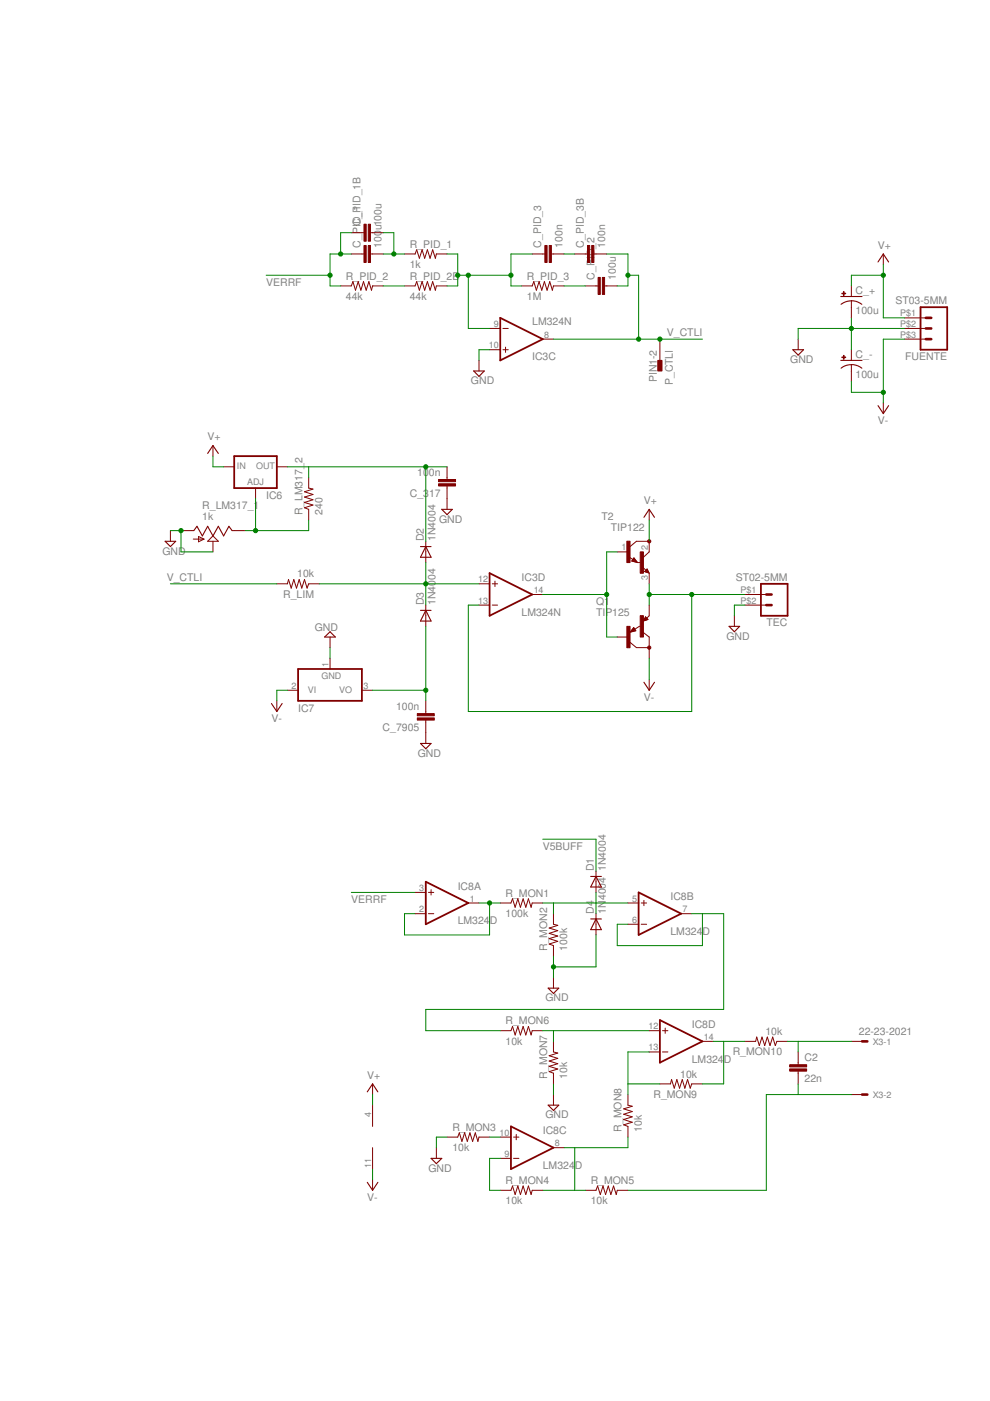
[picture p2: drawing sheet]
<svg xmlns="http://www.w3.org/2000/svg" width="210mm" height="297mm" viewBox="0 0 210 297" stroke-linecap="round" stroke-linejoin="round" font-family="sans-serif">
<g fill="none" stroke="#800000" stroke-width=".23">
<path d="M186.2 55.5l1.1-1.7 1.1 1.7M100.4 78.7h2.3l-1.1 1.1zM168.1 74.1h2.3l-1.2 1.2zM178.3 76.4h4.5M178.3 62.9h4.5M178.3 64.5a3.6 3.6 0 0 1 4.4 0M180.5 77.3l1.4 .3 .8 .5M180.5 77.3l-1.4 .3-.8 .5M44 96.1l1.1-1.6 1.2 1.6M186.2 86l1.1 1.7 1.1-1.7M35 114.8h2.3l-1.2 1.1zM41.1 112.5l.7-.9 1.1 2 1.1-2 1.1 2 1.2-2 1.1 2 1.1-2 .7 .9"/>
<path d="M89.2 115.9h2.2M90.3 115.9l1.1 2.3h-2.2zM93.7 108h2.2l-1.1 1.1zM134.4 118.7l.4 .3-.6-.2M136.5 109.7l1.1-1.7 1.2 1.7M68.8 135.1l1.2-1.2 1.1 1.2zM89.2 129.4h2.2M90.3 129.4l1.1 2.3h-2.2zM134.4 133.5l-.5 .3 .7-.2M136.9 131l.3 .3-.4 .1 .2-.2M137.2 120.8l-.3 .4 .4 .1-.2-.2M154.6 132.8h2.2l-1.1 1.1z"/>
<path d="M57.6 149.2l1.1 1.7 1.1-1.7M89.2 157.6h2.2l-1.1 1.1zM136.5 144.7l1.1 1.6 1.2-1.6M125.2 185.8h2.3M125.2 194.8h2.3M126.4 185.8l1.1 2.3h-2.3zM126.4 194.8l1.1 2.3h-2.3zM116.2 209.5h2.3l-1.2 1.1zM77.9 231.5l1.1-1.7 1.1 1.7M116.2 234.3h2.3l-1.2 1.1zM77.9 250.7l1.1 1.7 1.1-1.7M91.4 245.6h2.3l-1.2 1.1z"/>
</g>
<g fill="none" stroke="#800000" stroke-width=".21">
<path d="M74.5 53.8h2.7M74.5 49.3h2.7M78.5 53.8h2.8M78.5 49.3h2.8M85.8 53.8h2.2l.3-.8 .6 1.8 .6-1.8 .5 1.8 .6-1.8 .6 1.8 .5-1.8 .6 1.8 .2-1h2.3M112.8 53.8h2.7M116.9 53.8h2.7M121.9 53.8h2.7M125.9 53.8h2.7M187.3 53.8v2.3M72.2 60.6h2.3l.3-.9 .6 1.8 .5-1.8 .6 1.8 .6-1.8 .5 1.8 .6-1.8 .6 1.8 .2-.9h2.3M85.8 60.6h2.2l.3-.9 .6 1.8 .6-1.8 .5 1.8 .6-1.8 .6 1.8 .5-1.8 .6 1.8 .2-.9h2.3"/>
<path d="M101.6 76.4v2.3M103.8 74.1h2.3M103.8 69.6h2.3M106.6 74.1h1.2M106.6 69.6h1.2M107.2 73.6v1.1M110.6 60.6h2.2l.4-.9 .5 1.8 .6-1.8 .6 1.8 .5-1.8 .6 1.8 .6-1.8 .5 1.8 .2-.9h2.3M115.1 71.9h2.2M124.1 60.6h2.7M128.2 60.6h2.7M139.9 71.9v4.5M169.2 71.9v2.2"/>
<path d="M180.5 60.6v2.3M180.5 63.8v3.6M180.5 74.1v2.3M180.5 77.3v3.6M191.8 69.6h4.5M191.8 71.9h4.5M191.8 67.4h4.5M45.1 94.5v2.2M47.4 99h2.3M58.7 99h2.2M94.8 99v2.7M187.3 85.4v2.3"/>
<path d="M36.1 112.5v2.3M38.4 112.5h2.7M41 114.3h2.2M42.1 113.7l1.1 .6-1.1 .6zM45.1 113.6l1.2 1.2h-2.3zM45.1 114.8v2.2M49.2 112.5h2.7M54.2 103.5v2.2M65.4 101.2v2.3l1 .2-1.8 .6 1.8 .5-1.8 .6 1.8 .6-1.8 .5 1.8 .6-1.8 .6 .8 .3v2.3M90.3 114.8v4.5M94.8 103v5M130.9 117h2.2"/>
<path d="M133.3 118.1l.9 .5M133.6 115.9l1.3-1.1h2.7v2.2l-1.2 1.2M134.2 118.8l.2-.3 .5 .7-.9-.3 .4-.5 .7 .8M134.4 118.3l.8 1-1.3-.3zM135.2 119.3h.5M137.6 108v2.3M58.7 123.8h2.2l.3-.9 .5 1.8 .6-1.8 .6 1.8 .5-1.8 .6 1.8 .6-1.8 .5 1.8 .3-.9h2.3M70 135.1v2.2M70 139.6v2.2M90.3 128.3v4.5M101.6 123.8h2.2M101.6 128.3h2.2"/>
<path d="M104.4 123.8h1.1M104.4 128.3h1.1M104.9 123.2v1.2M112.8 126h2.3M130.9 135.1h2.2M133.6 136.2l1.3 1.1h2.7M134.3 133.1l.5 .6-1.2 .3zM134.6 133.6l-.2-.3-.6 .6 .9-.2-.3-.6-.7 .8M135.4 132.9l-.8 .5M135.5 132.8h.2M136.2 133.9l1.4 1.2v4.5M136.2 120.2l.7 .7"/>
<path d="M136.7 121.2l.5-.6 .4 .9zM136.9 130.8l.5 .5-1 .4zM136.9 131l-.3 .6 .7-.3-.4-.4-.4 .7M137.2 120.8l.2 .6-.6-.2 .4-.5 .3 .7M137.6 130.6l-.5 .5M137.6 121.5v2.3M137.6 128.3v2.3M155.7 130.6v2.2M157.9 128.3h4.6M157.9 126h4.6M58.7 148.6v2.3M60.9 146.3h2.3"/>
<path d="M76.7 146.3h2.3M90.3 148.6v2.7M90.3 152.7v4.9M137.6 144.1v2.2M88 189.2h2.3M88 193.7h2.3M90.8 189.2h1.2M90.8 193.7h1.2M91.4 188.6v1.2M99.3 191.5h2.3M106.1 191.5h2.2l.4-.9 .5 1.8 .6-1.8 .5 1.8 .6-1.8 .6 1.8 .5-1.8 .6 1.8 .2-.9h2.3M117.3 193.7v2.3l1 .2-1.9 .6 1.9 .5-1.9 .6 1.9 .6-1.9 .5 1.9 .6-1.9 .6 .9 .3v2.2"/>
<path d="M126.4 184.7v4.5M126.4 193.7v4.5M133.1 191.5h2.3M133.1 196h2.3M136 191.5h1.1M136 196h1.1M136.5 190.9v1.1M144.4 193.7h2.3M106.1 218.5h2.2l.4-.9 .5 1.8 .6-1.8 .5 1.8 .6-1.8 .6 1.8 .5-1.8 .6 1.8 .2-.9h2.3M117.3 207.2v2.3M137.6 218.5h2.3M140.5 218.5h1.1"/>
<path d="M141 218v1.1M79 229.8v2.3M79 234.3v4.5M117.3 220.8v2.2l1 .3-1.9 .5 1.9 .6-1.9 .6 1.9 .5-1.9 .6 1.9 .6-1.9 .5 .9 .3v2.3M117.3 232.1v2.2M133.1 232.1v2.2l.9 .2-1.8 .6 1.8 .6-1.8 .5 1.8 .6-1.8 .6 1.8 .5-1.8 .6 .9 .3v2.3M137.6 223h2.3M139.9 229.8h2.3l.2-.9 .6 1.8 .5-1.8 .6 1.8 .6-1.8 .5 1.8 .6-1.8 .5 1.8 .4-.9h2.2M140.5 223h1.1M148.9 220.8h2.3M157.9 220.8h2.3l.2-.9 .6 1.8 .6-1.8 .5 1.8 .6-1.8 .6 1.8 .5-1.8 .6 1.8 .3-.9h2.3M169.2 223v2.7"/>
<path d="M169.2 227.1v2.7M180.5 220.8h2.3M180.5 232.1h2.3M79 243.3v4.6M79 250.1v2.3M92.5 243.3v2.3M94.8 241.1h2.2l.4-.9 .5 1.8 .6-1.8 .6 1.8 .5-1.8 .6 1.8 .6-1.8 .5 1.8 .3-.9h2.2M106.1 241.1h2.2M106.1 245.6h2.2M106.1 252.4h2.2l.4-.9 .5 1.8 .6-1.8 .5 1.8 .6-1.8 .6 1.8 .5-1.8 .6 1.8 .2-.9h2.3M108.9 241.1h1.1M108.9 245.6h1.1"/>
<path d="M109.5 240.5v1.2M117.3 243.3h2.3M124.1 252.4h2.3l.3-.9 .6 1.8 .5-1.8 .6 1.8 .6-1.8 .5 1.8 .6-1.8 .6 1.8 .2-.9h2.2"/>
</g>
<path d="M106.1 67.4l9 4.5-9 4.5zM195.2 65.1h5.6v9h-5.6zM49.7 96.7h9v6.8h-9zM103.8 121.5l9 4.5-9 4.6zM161.3 123.8h5.7v6.8h-5.7zM63.2 141.8h13.5v6.8h-13.5zM90.3 186.9l9 4.6-9 4.5zM135.4 189.2l9 4.5-9 4.5zM139.9 216.3l9 4.5-9 4.5zM108.3 238.8l9 4.5-9 4.6z" fill="none" stroke="#800000" stroke-width=".38"/>
<g fill="#800000" stroke="#800000" stroke-width=".21">
<path d="M116.4 52h.5v3.6h-.5z"/>
<path d="M115.5 52h.5v3.6h-.5z"/>
<path d="M78.1 52h.4v3.6h-.4z"/>
<path d="M77.2 52h.4v3.6h-.4z"/>
<path d="M78.1 47.5h.4v3.6h-.4z"/>
<path d="M77.2 47.5h.4v3.6h-.4z"/>
<path d="M125.5 52h.4v3.6h-.4z"/>
<path d="M124.6 52h.4v3.6h-.4z"/>
<path d="M127.7 58.8h.5v3.6h-.5z"/>
<path d="M126.8 58.8h.5v3.6h-.5z"/>
<path d="M132.9 114.7h.7v4.6h-.7z"/>
<path d="M135.7 117h.7v4.5h-.7z"/>
<path d="M132.9 132.8h.7v4.5h-.7z"/>
<path d="M135.7 130.5h.7v4.6h-.7z"/>
<path d="M88.5 151.3h3.6v.5h-3.6z"/>
<path d="M88.5 152.2h3.6v.5h-3.6z"/>
<path d="M93 101.7h3.6v.4h-3.6z"/>
<path d="M93 102.6h3.6v.4h-3.6z"/>
<path d="M178.5 75.7h.8v.1h-.8z"/>
<path d="M178.8 75.4h.2v.8h-.2z"/>
<path d="M178.5 62.2h.8v.1h-.8z"/>
<path d="M178.8 61.8h.2v.8h-.2z"/>
<path d="M139.5 76.4h.9v2.3h-.9z"/>
<path d="M167.4 226.6h3.6v.5h-3.6z"/>
<path d="M167.4 225.7h3.6v.5h-3.6z"/>
</g>
<g fill="#800000" stroke="#800000" stroke-width=".21">
<circle cx="137.6" cy="114.8" r=".34"/>
<circle cx="137.6" cy="137.3" r=".34"/>
</g>
<path d="M196.3 71.9h1.1M196.3 69.6h1.1M196.3 67.4h1.1M162.5 128.3h1.1M162.5 126h1.1M182.8 220.8h1.1M182.8 232.1h1.1" fill="none" stroke="#800000" stroke-width=".55"/>
<g fill="none" stroke="#008000" stroke-width=".21">
<path d="M56.4 58.4h13.6M74.5 53.8h-4.5v6.8h2.2M74.5 49.3h-2.3v4.5M81.3 49.3h2.2v4.5M81.3 53.8h4.5M94.8 53.8h2.2v6.8h-2.2M97 58.4h11.3M99.3 58.4v11.2h4.5M112.8 53.8h-4.5v6.8h2.3M119.6 53.8h2.3M128.6 53.8h4.5v6.8h-2.2M133.1 58.4h2.3v13.5"/>
<path d="M187.3 56.1v11.3h4.5M187.3 58.4h-6.8v2.2M81.3 60.6h4.5M103.8 74.1h-2.2v2.3M117.3 71.9h31.6M119.6 60.6h4.5M180.5 67.4v6.7M191.8 71.9h-4.5v13.5M191.8 69.6h-22.6v2.3M45.1 96.7v2.3h2.3M60.9 99h33.9M65.4 99v2.2"/>
<path d="M90.3 99v15.8M180.5 80.9v2.3h6.8M36.1 112.5h2.3v4.5h6.7M54.2 105.7v6.8M65.4 110.3v2.2h-13.5M90.3 119.3v9M130.9 117h-2.3v18.1h2.3M137.6 110.3v4.5M36.1 123.8h22.6M67.7 123.8h33.9M70 137.3v2.3M90.3 132.8v15.8"/>
<path d="M115.1 126h13.5M137.6 123.8v4.5M137.6 139.6v4.5M137.6 126h20.3M146.7 126v24.9h-47.4v-22.6h2.3M157.9 128.3h-2.2v2.3M60.9 146.3h-2.2v2.3M79 146.3h11.3M115.1 177.9h11.3v6.8M74.5 189.2h13.5M101.6 191.5h4.5M103.8 191.5v6.7h-18v-4.5h2.2"/>
<path d="M115.1 191.5h18M117.3 191.5v2.2M126.4 189.2v4.5M126.4 198.2v6.8h-9.1M146.7 193.7h6.7v20.3h-63.1v4.5h15.8M148.9 193.7v6.8h-18v-4.5h2.2M115.1 218.5h22.5M117.3 202.7v4.5M117.3 218.5v2.3M79 232.1v2.2M117.3 229.8v2.3M133.1 229.8h6.8"/>
<path d="M137.6 223h-4.5v9.1M151.2 220.8h6.7M153.4 220.8v9h-4.5M167 220.8h13.5M169.2 220.8v2.2M169.2 229.8v2.3M180.5 232.1h-18v20.3h-29.4M79 247.9v2.2M94.8 241.1h-2.3v2.2M103.8 241.1h2.3M106.1 245.6h-2.3v6.8h2.3M115.1 252.4h9"/>
<path d="M121.9 243.3v9.1M133.1 241.1v2.2h-13.5"/>
</g>
<g fill="#008000" stroke="#008000" stroke-width=".21">
<circle cx="187.3" cy="58.4" r=".44"/>
<circle cx="38.4" cy="112.5" r=".44"/>
<circle cx="180.5" cy="69.6" r=".44"/>
<circle cx="117.3" cy="205" r=".44"/>
<circle cx="187.3" cy="83.2" r=".44"/>
<circle cx="72.2" cy="53.8" r=".44"/>
<circle cx="70" cy="58.4" r=".44"/>
<circle cx="83.5" cy="53.8" r=".44"/>
<circle cx="108.3" cy="58.4" r=".44"/>
<circle cx="99.3" cy="58.4" r=".44"/>
<circle cx="97" cy="58.4" r=".44"/>
<circle cx="54.2" cy="112.5" r=".44"/>
<circle cx="90.3" cy="99" r=".44"/>
<circle cx="90.3" cy="146.3" r=".44"/>
<circle cx="90.3" cy="123.8" r=".44"/>
<circle cx="137.6" cy="126" r=".44"/>
<circle cx="146.7" cy="126" r=".44"/>
<circle cx="135.4" cy="71.9" r=".44"/>
<circle cx="133.1" cy="58.4" r=".44"/>
<circle cx="139.9" cy="71.9" r=".44"/>
<circle cx="128.6" cy="126" r=".44"/>
<circle cx="103.8" cy="191.5" r=".44"/>
</g>
<g font-size="2.2" fill="#808080">
<text x="76.4" y="47.6" transform="rotate(-90 76.4 47.6)">D_PID_1B</text>
<text x="76.4" y="44.7" transform="rotate(-90 76.4 44.7)">1</text>
<text x="76.4" y="52.5" transform="rotate(-90 76.4 52.5)">C_PIC</text>
<text x="80.9" y="52.5" transform="rotate(-90 80.9 52.5)">100</text>
<text x="80.9" y="48.8" transform="rotate(-90 80.9 48.8)">u100u</text>
<text x="86.9" y="52.5">R_PID_1</text>
<text x="114.8" y="52.5" transform="rotate(-90 114.8 52.5)">C_PID_3</text>
<text x="119.3" y="52.5" transform="rotate(-90 119.3 52.5)">100n</text>
<text x="123.8" y="52.5" transform="rotate(-90 123.8 52.5)">C_PID_3B</text>
<text x="128.3" y="52.5" transform="rotate(-90 128.3 52.5)">100n</text>
<text x="186.2" y="52.7">V+</text>
<text x="73.4" y="59.3">R_PID_2</text>
<text x="86.9" y="56.8">1k</text>
<text x="86.9" y="59.3">R_PID_2B</text>
<text x="111.7" y="59.3">R_PID_3</text>
<text x="126" y="59.3" transform="rotate(-90 126 59.3)">C_PID_2</text>
<text x="130.5" y="59.3" transform="rotate(-90 130.5 59.3)">100u</text>
<text x="56.4" y="60.6">VERRF</text>
<text x="73.4" y="63.6">44k</text>
<text x="86.9" y="63.6">44k</text>
<text x="111.7" y="63.6">1M</text>
<text x="181.4" y="62.3">C_+</text>
<text x="189.8" y="64.5">ST03-5MM</text>
<text x="112.8" y="69">LM324N</text>
<text x="141.4" y="71.2">V_CTLI</text>
<text x="181.4" y="66.6">100u</text>
<text x="112.8" y="76.3">IC3C</text>
<text x="167.5" y="77">GND</text>
<text x="181.4" y="75.8">C_-</text>
<text x="191.9" y="76.4">FUENTE</text>
<text x="99.9" y="81.5">GND</text>
<text x="139.2" y="81.1" transform="rotate(-90 139.2 81.1)">PIN1-2</text>
<text x="142.6" y="81.7" transform="rotate(-90 142.6 81.7)">P_CTLI</text>
<text x="181.4" y="80.1">100u</text>
<text x="186.2" y="89.9">V-</text>
<text x="44" y="93.3">V+</text>
<text x="88.5" y="100.9">10</text>
<text x="91" y="100.9">0n</text>
<text x="42.9" y="108">R_LM317_1</text>
<text x="56.4" y="105.7">IC6</text>
<text x="86.9" y="105.4">C_317</text>
<text x="136.5" y="106.9">V+</text>
<text x="42.9" y="110.2">1k</text>
<text x="64.1" y="109.1" transform="rotate(-90 64.1 109.1)">R_LM317_2</text>
<text x="68.4" y="109.1" transform="rotate(-90 68.4 109.1)">240</text>
<text x="93.1" y="110.8">GND</text>
<text x="127.5" y="110.2">T2</text>
<text x="129.5" y="112.5">TIP122</text>
<text x="34.4" y="117.6">GND</text>
<text x="89.8" y="114.8" transform="rotate(-90 89.8 114.8)">D2</text>
<text x="92.3" y="114.8" transform="rotate(-90 92.3 114.8)">1N4004</text>
<text x="35.4" y="123.1">V_CTLI</text>
<text x="63" y="122.4">10k</text>
<text x="110.6" y="123.2">IC3D</text>
<text x="156" y="123.1">ST02-5MM</text>
<text x="60" y="126.7">R_LIM</text>
<text x="89.8" y="128.3" transform="rotate(-90 89.8 128.3)">D3</text>
<text x="92.3" y="128.3" transform="rotate(-90 92.3 128.3)">1N4004</text>
<text x="110.6" y="130.6">LM324N</text>
<text x="126.4" y="130.6">TIP125</text>
<text x="126.4" y="128.3">Q1</text>
<text x="66.7" y="133.8">GND</text>
<text x="154" y="135.6">GND</text>
<text x="162.5" y="132.8">TEC</text>
<text x="136.5" y="148.6">V-</text>
<text x="57.6" y="153.1">V-</text>
<text x="63.2" y="150.9">IC7</text>
<text x="81.1" y="155">C_7905</text>
<text x="84" y="150.5">100n</text>
<text x="88.6" y="160.4">GND</text>
<text x="115.1" y="180.2">V5BUFF</text>
<text x="125.9" y="184.7" transform="rotate(-90 125.9 184.7)">D1</text>
<text x="128.4" y="184.7" transform="rotate(-90 128.4 184.7)">1N4004</text>
<text x="74.5" y="191.5">VERRF</text>
<text x="97" y="188.6">IC8A</text>
<text x="107.2" y="190.1">R_MON1</text>
<text x="128.4" y="190.9" transform="rotate(-90 128.4 190.9)">4004</text>
<text x="142.2" y="190.9">IC8B</text>
<text x="97" y="196">LM324</text>
<text x="103.8" y="196">D</text>
<text x="107.2" y="194.4">100k</text>
<text x="125.9" y="193.7" transform="rotate(-90 125.9 193.7)">D4</text>
<text x="128.4" y="193.7" transform="rotate(-90 128.4 193.7)">1N</text>
<text x="116" y="201.6" transform="rotate(-90 116 201.6)">R_MON2</text>
<text x="120.3" y="201.6" transform="rotate(-90 120.3 201.6)">100k</text>
<text x="142.2" y="198.2">LM324</text>
<text x="149" y="198.2">D</text>
<text x="115.7" y="212.3">GND</text>
<text x="107.2" y="221.5">10k</text>
<text x="107.2" y="217.2">R_MON6</text>
<text x="146.7" y="218">IC8D</text>
<text x="162.3" y="219.4">10k</text>
<text x="182.1" y="219.5">22-23-2021</text>
<text x="146.7" y="225.3">LM324</text>
<text x="153.5" y="225.3">D</text>
<text x="155.4" y="223.7">R_MON10</text>
<text x="170.6" y="225">C2</text>
<text x="77.9" y="228.7">V+</text>
<text x="116" y="228.7" transform="rotate(-90 116 228.7)">R_MON7</text>
<text x="120.3" y="228.7" transform="rotate(-90 120.3 228.7)">10k</text>
<text x="138.6" y="232.7">R_MON9</text>
<text x="144.2" y="228.5">10k</text>
<text x="170.6" y="229.5">22n</text>
<text x="95.9" y="239.8">R_MON3</text>
<text x="115.7" y="237.1">GND</text>
<text x="131.8" y="240" transform="rotate(-90 131.8 240)">R_MON8</text>
<text x="136.1" y="240" transform="rotate(-90 136.1 240)">10k</text>
<text x="95.9" y="244">10k</text>
<text x="115.1" y="240.5">IC8C</text>
<text x="90.8" y="248.4">GND</text>
<text x="107.2" y="251">R_MON4</text>
<text x="115.1" y="247.9">LM324</text>
<text x="121.9" y="247.9">D</text>
<text x="125.2" y="251">R_MON5</text>
<text x="77.9" y="254.6">V-</text>
<text x="107.2" y="255.3">10k</text>
<text x="125.2" y="255.3">10k</text>
</g>
<g font-size="1.9" fill="#808080">
<text x="104.7" y="69.3">9</text>
<text x="115.4" y="71.6">8</text>
<text x="190.8" y="67.1">P$1</text>
<text x="190.8" y="69.3">P$2</text>
<text x="190.8" y="71.6">P$3</text>
<text x="103.6" y="73.8">10</text>
<text x="50.2" y="99.5">IN</text>
<text x="54.3" y="99.5">OUT</text>
<text x="52.4" y="102.8">ADJ</text>
<text x="131.8" y="116.7">1</text>
<text x="137.3" y="116.7" transform="rotate(-90 137.3 116.7)">2</text>
<text x="101.4" y="123.5">12</text>
<text x="113.1" y="125.7">14</text>
<text x="137.3" y="122.9" transform="rotate(-90 137.3 122.9)">3</text>
<text x="157" y="125.7">P$1</text>
<text x="101.4" y="128">13</text>
<text x="157" y="128">P$2</text>
<text x="68.2" y="143.9">GND</text>
<text x="69.7" y="141.5" transform="rotate(-90 69.7 141.5)">1</text>
<text x="61.8" y="146">2</text>
<text x="65.3" y="147">VI</text>
<text x="71.9" y="147">VO</text>
<text x="77.1" y="146">3</text>
<text x="88.9" y="188.9">3</text>
<text x="99.6" y="191.1">1</text>
<text x="134" y="191.1">5</text>
<text x="88.9" y="193.4">2</text>
<text x="134" y="195.7">6</text>
<text x="144.7" y="193.4">7</text>
<text x="137.5" y="218.2">12</text>
<text x="149.2" y="220.5">14</text>
<text x="185" y="221.5">X3-1</text>
<text x="137.5" y="222.7">13</text>
<text x="185" y="232.7">X3-2</text>
<text x="78.7" y="236.8" transform="rotate(-90 78.7 236.8)">4</text>
<text x="105.9" y="240.8">10</text>
<text x="106.9" y="245.3">9</text>
<text x="117.7" y="243">8</text>
<text x="78.7" y="247.5" transform="rotate(-90 78.7 247.5)">11</text>
</g>
</svg>
